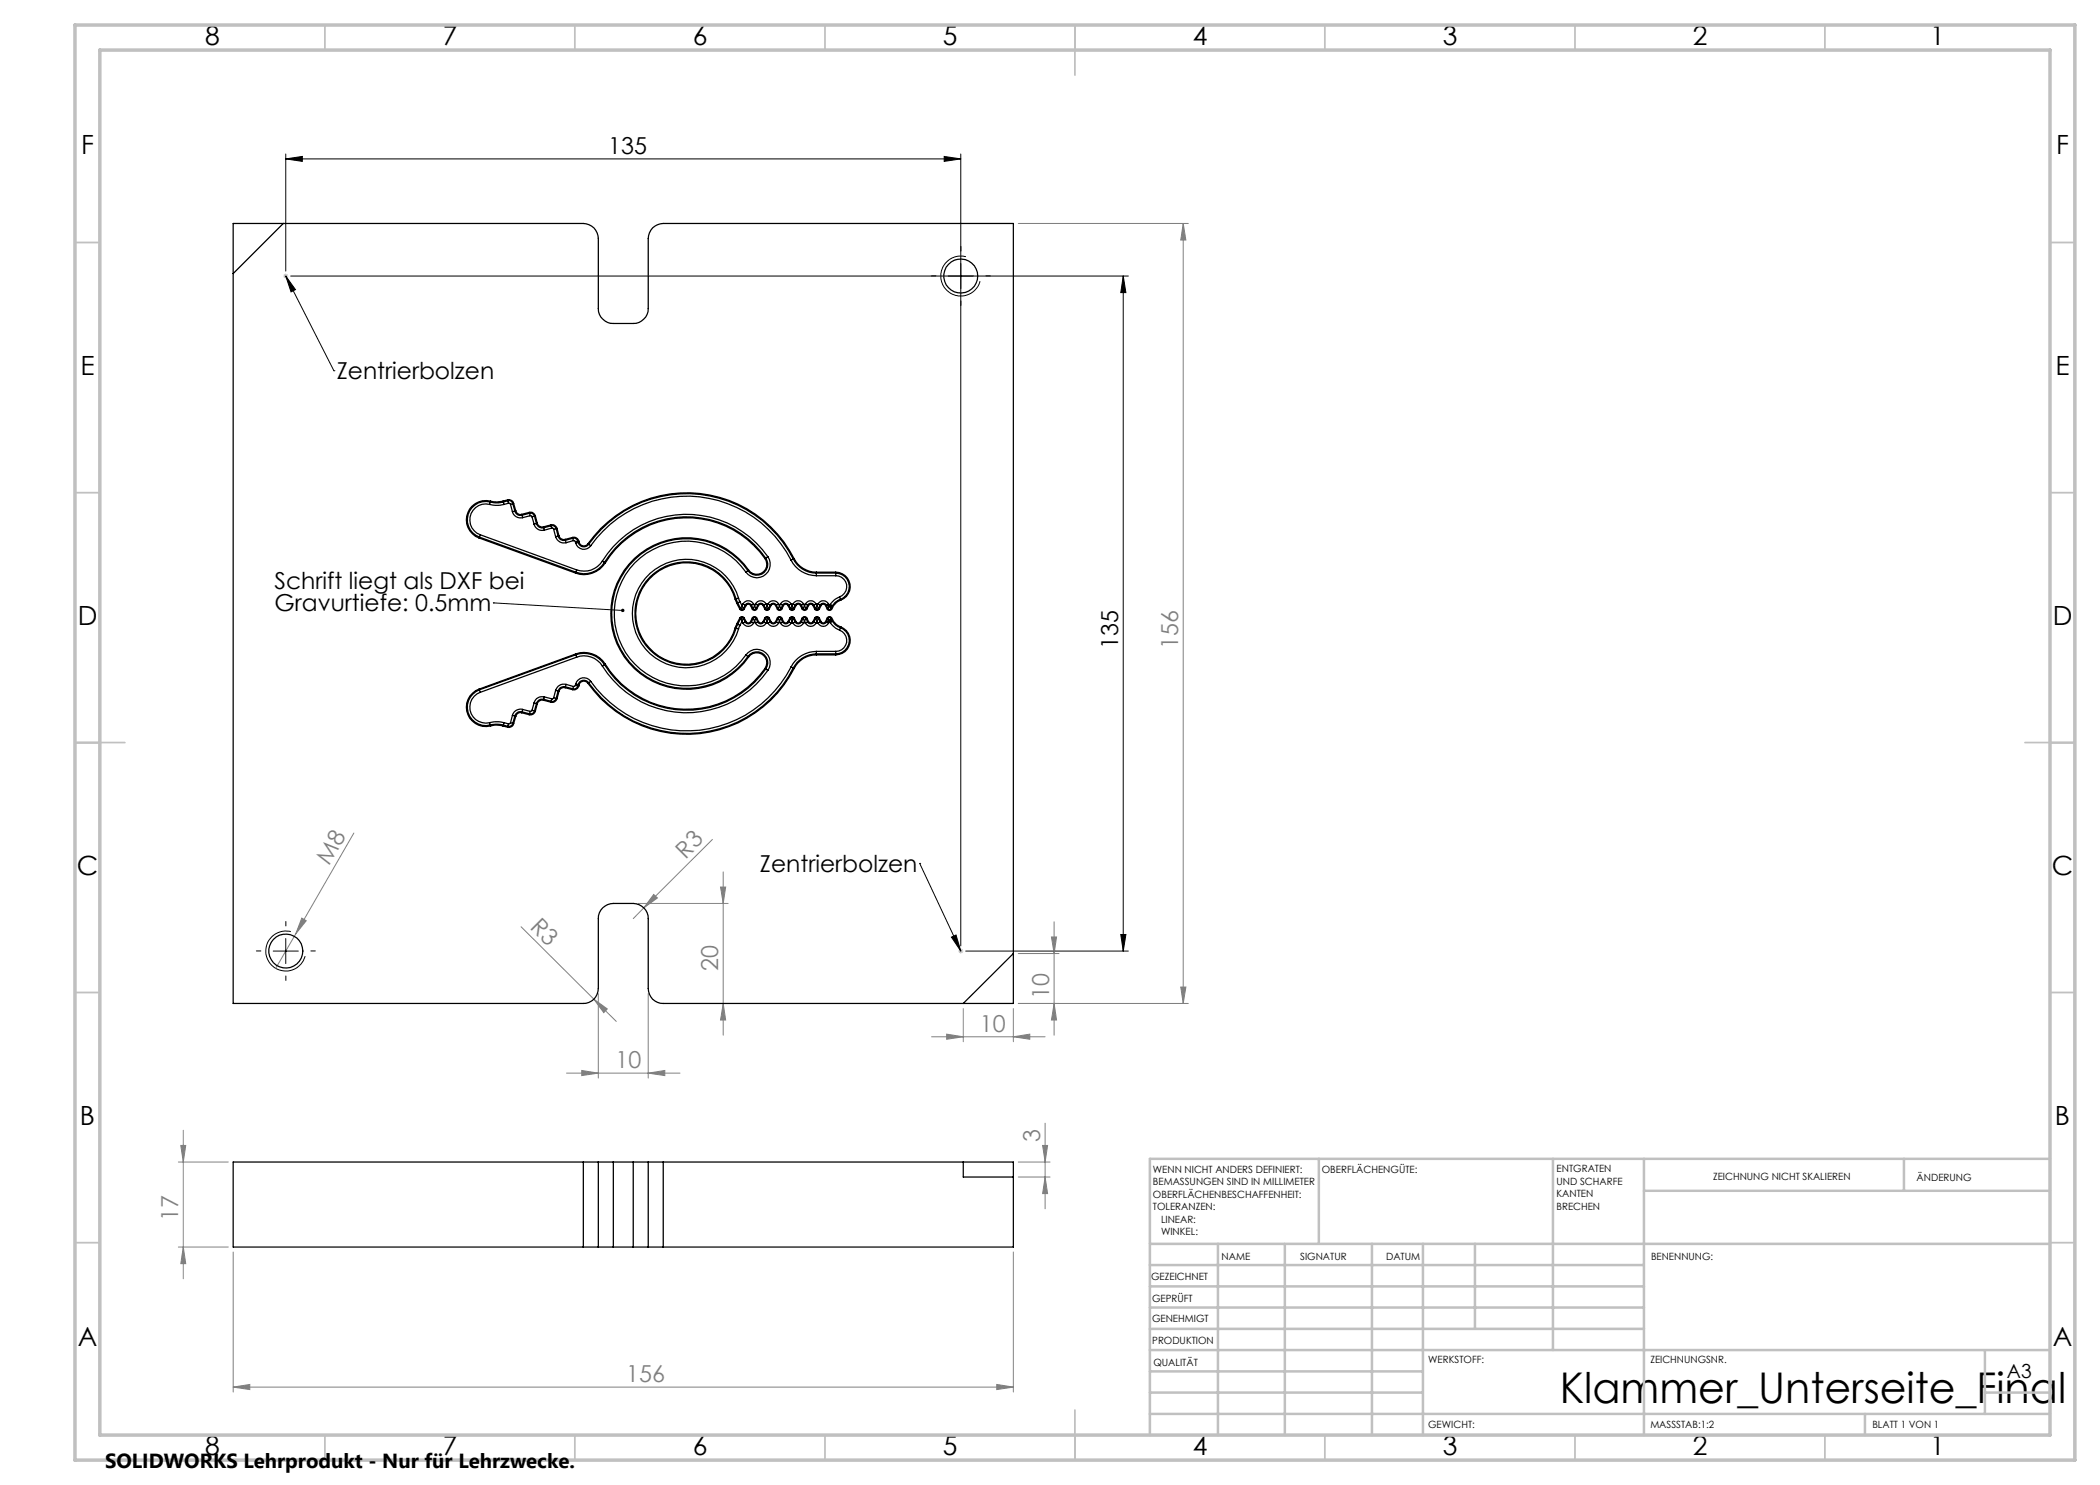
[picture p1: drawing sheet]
<svg xmlns="http://www.w3.org/2000/svg" width="420mm" height="297mm" viewBox="0 0 420 297" stroke-linecap="round" stroke-linejoin="round" font-family="sans-serif">
<g fill="none" stroke="#000" stroke-width=".2">
<path d="M57.1 31.8l3.4-.5v1zM57.1 30.8v23.4M57.1 31.8h135.1M188.8 31.3l3.4 .5-3.4 .5zM192.2 30.8v158.4M57.1 55.2l2 2.7-.9 .5zM57.2 55.2l9.6 19M58.1 55.2h167.6M193.2 51.3a4 4 0 0 0-4.9 2.8 4 4 0 0 0 2.8 4.9 4 4 0 0 0 4.9-2.8M224.6 55.2l.6 3.3h-1zM224.6 55.2v135M66.8 74.2h.1"/>
<path d="M98.7 120.6h.1M98.7 120.6l25.8 1.5M183.9 172.7h.1M183.9 172.7l8.3 17.5M54.6 190.2h5.1M57.2 187.7v5M58.2 186.3a4 4 0 0 0-4.9 2.9 4 4 0 0 0 2.8 4.9 4 4 0 0 0 4.9-2.9M190.3 187.4l.9-.4 1 3.2zM193.1 190.2h32.6M224.2 186.9h1l-.6 3.3z"/>
</g>
<path d="M56.7 55.2h.9M56.8 54.9l.7 .7M57.1 54.7v1M57.5 54.9l-.7 .7M191.7 190.2h1M191.8 189.9l.7 .7M192.2 189.7v1M192.5 189.9l-.7 .7" fill="none" stroke="#c0c0c0" stroke-width=".2"/>
<g fill="none" stroke="#808080" stroke-width=".2">
<path d="M203.7 44.7h34M236.6 44.7l.6 3.3h-1.1zM236.6 44.7v156M70.8 166.6l-11.6 20.2M130.7 178.9l.8 .7-2.7 2zM142.5 167.9l-13.7 13.7M144.1 177.4h1l-.5 3.3zM144.6 174.4v32.6M59.2 186.8l-4.1 6.9M60.4 183.6l.8 .5-2 2.7zM104.2 185.3l14.6 14.5M118.8 199.8l2.7 2-.7 .7z"/>
<path d="M118.8 199.8l4.5 4.5M119.7 198.7v16.9M127.7 180.7h17.9M128.8 181.6l-2.2 2.1M129.6 198.7v16.9M203.7 190.7h8.1M210.3 187.4h1l-.5 3.3zM210.8 184.4v22.6M236.1 197.4h1.1l-.6 3.3zM113.3 214.6h22.7M116.3 214.1l3.4 .5-3.4 .5zM129.6 214.6l3.4-.5v1z"/>
<path d="M144.6 200.7l.5 3.3h-1zM186.3 207.4h22.7M189.3 206.8l3.4 .6-3.4 .5zM192.7 201.7v6.6M202.7 207.4l3.3-.6v1.1zM202.7 201.7v6.6M203.7 200.7h34M210.8 200.7l.5 3.3h-1zM35.7 232.4h9.9M36.2 229.1h.9l-.4 3.3zM36.7 226.1v29.7M203.7 232.4h6.3"/>
<path d="M203.7 235.4h6.3M208.5 229.1h1l-.5 3.3zM209 235.4l.5 3.3h-1zM209 224.6v17.2M35.7 249.4h9.9M36.7 249.4l.4 3.3h-.9zM46.6 250.4v28M202.7 250.4v28M46.6 277.4l3.4-.5v1zM46.6 277.4h156.1M199.4 276.9l3.3 .5-3.3 .5z"/>
</g>
<g fill="none" stroke="#c0c0c0" stroke-width=".35">
<path d="M65 5v5M115 5v5M165 5v5M215 5v10M265 5v5M315 5v5M365 5v5M15 48.5h5M410 48.5h5M15 98.5h5M410 98.5h5M15 148.5h10"/>
<path d="M405 148.5h10M15 198.5h5M410 198.5h5M15 248.5h5M410 248.5h5M65 287v5M115 287v5M165 287v5M215 282v10M265 287v5M315 287v5M365 287v5"/>
</g>
<g fill="none" stroke="#c0c0c0" stroke-width=".5">
<path d="M263.8 231.8v17M310.6 231.8v38.2M328.8 231.8v55.2M328.8 238.2h81.2M380.8 231.8v6.4M410 231.8h-180v55.2M230 248.8h180M230 257.3h98.8M230 253h98.8M243.6 248.8v38.2M257 248.8v38.2M274.4 248.8v38.2"/>
<path d="M284.6 248.8v38.2M295 248.8v17M230 265.8h98.8M230 261.5h98.8M230 278.5h54.6M230 274.3h54.6M230 270h180M397 278.5h13M397 270v12.8M230 282.8h180M373 282.8v4.2"/>
</g>
<path d="M15 5h400v287h-400zM20 10h390v277h-390z" fill="none" stroke="#c0c0c0" stroke-width=".7"/>
<path d="M187.2 55.2h-.9M192.2 50.2v-.9M197.2 55.2h.9M192.2 60.2v.9M52.2 190.2h-.9M57.2 185.2v-.9M57.2 195.2v.9M62.2 190.2h.9" fill="none" stroke="#000" stroke-width=".2" stroke-dasharray="15.2 1.3 1.3 1.3"/>
<g fill="#000">
<path d="M57.1 31.8l3.4-.5v1zM188.8 31.3l3.4 .5-3.4 .5z"/>
<path d="M224.2 186.9h1l-.6 3.3zM224.6 55.2l.6 3.3h-1z"/>
</g>
<g fill="#808080">
<path d="M118.8 199.8l2.7 2-.7 .7z"/>
<path d="M130.7 178.9l.8 .7-2.7 2z"/>
<path d="M60.4 183.6l.8 .5-2 2.7z"/>
<path d="M129.6 214.6l3.4-.5v1zM116.3 214.1l3.4 .5-3.4 .5z"/>
<path d="M189.3 206.8l3.4 .6-3.4 .5zM202.7 207.4l3.3-.6v1.1zM46.6 277.4l3.4-.5v1zM199.4 276.9l3.3 .5-3.3 .5z"/>
<path d="M36.7 249.4l.4 3.3h-.9zM36.2 229.1h.9l-.4 3.3z"/>
<path d="M236.6 44.7l.6 3.3h-1.1zM236.1 197.4h1.1l-.6 3.3zM144.1 177.4h1l-.5 3.3zM144.6 200.7l.5 3.3h-1zM210.3 187.4h1l-.5 3.3zM210.8 200.7l.5 3.3h-1zM208.5 229.1h1l-.5 3.3zM209 235.4l.5 3.3h-1z"/>
</g>
<path d="M124.3 121.9a.33 .33 0 0 0 .1 .5 .33 .33 0 0 0 .5-.3h-.4h.4a.34 .34 0 0 0-.2-.3 .34 .34 0 0 0-.4 .1zM57.2 55.2l1.9 2.7-.9 .5zM190.3 187.4l.9-.4 1 3.2z" fill="#000"/>
<g fill="none" stroke="#000" stroke-width=".25">
<path d="M46.6 44.7h70.1a3 3 0 0 1 3 3v14a3 3 0 0 0 3 3h3.9a3 3 0 0 0 3-3v-14a3 3 0 0 1 3-3h70.1v156h-70.1a2.95 2.95 0 0 1-3-3v-14a3 3 0 0 0-3-3h-3.9a3 3 0 0 0-3 3v14a2.95 2.95 0 0 1-3 3h-70.1zM56.7 44.7l-10.1 10M101.5 100a.99 .99 0 0 1 1.2 .7M101.5 100l-.9 .2M101.5 100l.1 .2M95.8 107.6l19.3 7M95.9 107.4l-.1 .2M95.9 107.4l19.3 7M96.1 107l-.2 .4M96.1 107l19.2 7M97.9 100.9a5.9 5.9 0 0 0 2.9 0M97.9 100.9a3.2 3.2 0 0 0-3.8 2.1 3.2 3.2 0 0 0 2 4"/>
<path d="M98 100.4a3.7 3.7 0 0 0-4.4 2.5 3.7 3.7 0 0 0 2.3 4.5M98 100.4a5 5 0 0 0 2.7 0M98 100.4l-.1 .5M98.1 100.2a3.9 3.9 0 0 0-4.6 2.6 3.9 3.9 0 0 0 2.3 4.8M98.1 100.2a4.5 4.5 0 0 0 2.5 0M98.1 100.2l-.1 .2M100.6 100.2l.1 .2M100.7 100.4l.1 .5M101.6 100.2a.76 .76 0 0 1 1 .5M101.6 100.2l.1 .4M101.6 100.2l-.9 .2M101.7 100.6l.4 .3"/>
<path d="M101.7 100.6l-.9 .3M102.1 100.9l.4 1.4M102.5 102.3a1.68 1.68 0 0 0 2 1.2M102.6 100.7l-.5 .2M102.6 100.7l.4 1.5M102.7 100.7h-.1M102.7 100.7l.5 1.5M103 102.2a1.13 1.13 0 0 0 1.4 .8M103 102.2l-.5 .1M103.2 102.2a.99 .99 0 0 0 1.2 .7M103.2 102.2h-.2M104.4 102.9v.1"/>
<path d="M104.4 103l.1 .5M105.8 102.5a1.01 1.01 0 0 1 1.3 .7M105.8 102.5l-1.4 .4M105.8 102.5l.1 .2M105.9 102.7a.8 .8 0 0 1 1 .5M105.9 102.7l.1 .4M105.9 102.7l-1.5 .3M106 103.1l.3 .1 .1 .2M106 103.1l-1.5 .4M106.4 103.4l.4 1.4M106.8 104.8a1.68 1.68 0 0 0 2.1 1.2M106.9 103.2l-.5 .2"/>
<path d="M106.9 103.2l.4 1.5M107.1 103.2h-.2M107.1 103.2l.4 1.5M107.3 104.7a1.18 1.18 0 0 0 1.5 .8M107.3 104.7l-.5 .1M107.5 104.7a1.05 1.05 0 0 0 1.2 .7M107.5 104.7h-.2M108.7 105.4l.1 .1M108.8 105.5l.1 .5M110.2 105a1.01 1.01 0 0 1 1.2 .7M110.2 105l-1.5 .4M110.2 105v.2"/>
<path d="M110.2 105.2a.8 .8 0 0 1 1 .5M110.2 105.2l.1 .4M110.2 105.2l-1.4 .3M110.3 105.6l.3 .1 .1 .2M110.3 105.6l-1.4 .4M110.7 105.9l.4 1.4M111.1 107.3a1.74 1.74 0 0 0 2.1 1.2M111.2 105.7l-.5 .2M111.2 105.7l.4 1.5M111.4 105.7h-.2M111.4 105.7l.4 1.5M111.6 107.2a1.17 1.17 0 0 0 1.5 .9"/>
<path d="M111.6 107.2l-.5 .1M111.8 107.2a1.01 1.01 0 0 0 1.2 .7M111.8 107.2h-.2M113 107.9l.1 .2M113.1 108.1l.1 .4M114.5 107.5a.98 .98 0 0 1 1.2 .7M114.5 107.5l-1.5 .4M114.5 107.5v.2M114.5 107.7a.82 .82 0 0 1 1.1 .5M114.5 107.7l.2 .4M114.5 107.7l-1.4 .4M114.7 108.1l.2 .1 .2 .2"/>
<path d="M114.7 108.1l-1.5 .4M115.1 108.4v.2M115.1 108.6a1.67 1.67 0 0 0 1.4 1.2 1.67 1.67 0 0 0 1.6-.7M115.2 114.4l-.1 .2M115.3 114l-.1 .4M115.6 108.2l-.5 .2M115.6 108.2v.3M115.6 108.5a1.15 1.15 0 0 0 1 .9 1.15 1.15 0 0 0 1.1-.5M115.6 108.5l-.5 .1M115.7 108.2h-.1M115.7 108.2l.1 .2M115.8 108.4a.97 .97 0 0 0 .8 .8 .97 .97 0 0 0 1-.4"/>
<path d="M115.8 108.4l-.2 .1M117.6 108.8a24.2 24.2 0 0 1 41.2 2.9M117.6 108.8l.1 .1M117.7 108.9a24 24 0 0 1 40.9 2.9M117.7 108.9l.4 .2M118.1 109.1a23.5 23.5 0 0 1 40.1 2.9M120.5 112.2a4.3 4.3 0 0 1-5.2 1.8M120.5 112.2l.4 .3M120.9 112.5a4.8 4.8 0 0 1-5.7 1.9M120.9 112.5l.2 .1M121.1 112.6a5 5 0 0 1-6 2M147 119.8a10.2 10.2 0 0 0-15.6-5.4 10.2 10.2 0 0 0 0 16.6 10.2 10.2 0 0 0 15.6-5.4"/>
<path d="M147 119.8l.4 .8M147.2 119.8l.3 .7M147.2 119.8a10.3 10.3 0 0 0-15.9-5.5 10.3 10.3 0 0 0 0 16.8 10.3 10.3 0 0 0 15.9-5.4M147.2 119.8h-.2M147.7 119.6a10.8 10.8 0 0 0-16.7-5.7 10.8 10.8 0 0 0 0 17.6 10.8 10.8 0 0 0 16.7-5.7M147.7 119.6l-.5 .2M147.7 119.6l.3 .7M149.2 114.4a14.5 14.5 0 0 0-21.5-2.5 14.5 14.5 0 0 0 0 21.6 14.5 14.5 0 0 0 21.5-2.5M149.6 114.1a15 15 0 0 0-22.2-2.6 15 15 0 0 0 0 22.4 15 15 0 0 0 22.2-2.6M149.6 114.1l-.4 .3M149.7 114a15.1 15.1 0 0 0-22.5-2.6 15.1 15.1 0 0 0 0 22.6 15.1 15.1 0 0 0 22.5-2.6M149.7 114l-.1 .1"/>
<path d="M153 111.7a2 2 0 0 1-.5 2.8 2 2 0 0 1-2.8-.5M153 111.7a19.2 19.2 0 0 0-31.9 .9M153.1 111.6a2.18 2.18 0 0 1-.5 3.1 2.18 2.18 0 0 1-3-.6M153.1 111.6a19.3 19.3 0 0 0-32.2 .9M153.1 111.6l-.1 .1M153.6 111.3a2.69 2.69 0 0 1-.7 3.8 2.69 2.69 0 0 1-3.7-.7M153.6 111.3l-.5 .3M153.6 111.3a19.8 19.8 0 0 0-33.1 .9M158.2 112a5.7 5.7 0 0 0 5.1 3.1M158.6 111.8a5.2 5.2 0 0 0 4.7 2.8M158.6 111.8l-.4 .2M158.8 111.7a5 5 0 0 0 4.5 2.7"/>
<path d="M158.8 111.7l-.2 .1M163.3 114.6v.5M163.3 114.4h3.8M163.3 114.4v.2M163.3 114.6h3.8M163.3 115.1h3.8M167.1 114.6a2.72 2.72 0 0 1 2.7 2.2 2.72 2.72 0 0 1-1.7 3.1M167.1 114.4a2.88 2.88 0 0 1 2.9 2.4 2.88 2.88 0 0 1-1.8 3.2M167.1 114.6v.5M167.1 115.1a2.18 2.18 0 0 1 2.2 1.8 2.18 2.18 0 0 1-1.4 2.5M167.1 114.4v.2M167.9 119.4a3.7 3.7 0 0 0-1.8 1.5"/>
<path d="M167.9 119.4l.2 .5M168.1 119.9a2.95 2.95 0 0 0-1.6 1.3M168.1 119.9l.1 .1M95.8 137.8a3.9 3.9 0 0 0-2.4 4.8 3.9 3.9 0 0 0 4.7 2.6M95.8 137.8l.1 .2M95.9 138a3.7 3.7 0 0 0-2.3 4.5 3.7 3.7 0 0 0 4.4 2.5M95.9 138l.2 .5M96.1 138.5a3.2 3.2 0 0 0-2 3.9 3.2 3.2 0 0 0 3.8 2.1M108.8 139.9a1.18 1.18 0 0 0-1.5 .8M108.8 139.9l1.4 .4M108.8 139.9l-.1 .1M108.9 139.4l-.1 .5"/>
<path d="M108.9 139.4a1.68 1.68 0 0 0-2.1 1.2M108.9 139.4l1.4 .4M110.3 139.8l-.1 .5M110.7 139.6l-.4 .2M110.7 139.6l.5 .1M111.1 138.1l.5 .1M111.1 138.1l-.4 1.5M111.2 139.7a.8 .8 0 0 1-1 .6M111.2 139.7h.2M111.4 139.7a1.01 1.01 0 0 1-1.2 .7M111.6 138.2l.2 .1M111.6 138.2l-.4 1.5"/>
<path d="M111.8 138.3l-.4 1.4M113 137.5a1.01 1.01 0 0 0-1.2 .8M113 137.5l1.5 .4M113.1 137.4a1.17 1.17 0 0 0-1.5 .8M113.1 137.4l1.4 .4M113.1 137.4l-.1 .1M113.2 136.9a1.74 1.74 0 0 0-2.1 1.2M113.2 136.9l-.1 .5M113.2 136.9l1.5 .4M114.5 137.8v.1M114.7 137.3l-.2 .5M115.1 137.1l.5 .1"/>
<path d="M115.1 137.1l-.2 .2h-.2M115.1 130.8a5 5 0 0 1 6 2.1M115.1 130.8l-19.3 7M115.1 130.8l.1 .1M115.1 136.8l.5 .1M115.1 136.8v.3M115.2 130.9a4.9 4.9 0 0 1 5.7 2M115.2 130.9l.1 .5M115.2 130.9l-19.3 7.1M115.3 131.4a4.3 4.3 0 0 1 5.2 1.8M115.3 131.4l-19.2 7.1M115.6 137.2a.82 .82 0 0 1-1.1 .6"/>
<path d="M115.6 137.2h.1M115.6 136.9l.2 .1M115.6 136.9v.3M115.7 137.2a1.05 1.05 0 0 1-1.2 .7M115.8 137l-.1 .2M117.6 136.7a.97 .97 0 0 0-1-.5 .97 .97 0 0 0-.8 .8M117.7 136.6a1.16 1.16 0 0 0-1.1-.5 1.16 1.16 0 0 0-1 .8M117.7 136.6l-.1 .1M118.1 136.3l-.4 .3M118.1 136.3a1.67 1.67 0 0 0-1.6-.7 1.67 1.67 0 0 0-1.4 1.2M120.5 133.2a19.8 19.8 0 0 0 33.1 .9M120.9 132.9a19.3 19.3 0 0 0 32.2 .9"/>
<path d="M120.9 132.9l-.4 .3M121.1 132.9a19.2 19.2 0 0 0 31.9 .8M121.1 132.9h-.2M147 125.6l.2 .1M147.2 125.7l.5 .1M147.4 124.8l-.4 .8M147.4 120.6l.6 1.2M147.4 124.8h.1M147.5 124.8l-.3 .9M147.5 124.8l.5 .3M147.5 120.5l.6 1.2M147.5 120.5l-.1 .1"/>
<path d="M148 121.8a.49 .49 0 0 0 .4 .3 .49 .49 0 0 0 .4-.3M148 123.6a.49 .49 0 0 1 .4-.3 .49 .49 0 0 1 .4 .3M148 123.6l-.6 1.2M148 123.6l.1 .1M148 120.3l-.5 .2M148 125.1l-.3 .7M148 120.3l.4 .9M148.1 121.7a.31 .31 0 0 0 .3 .2 .31 .31 0 0 0 .3-.2M148.1 123.7a.31 .31 0 0 1 .3-.2 .31 .31 0 0 1 .3 .2M148.1 123.7l.3 .5M148.1 121.7l-.1 .1M148.1 123.7l-.6 1.1"/>
<path d="M148.4 121.2l-.3 .5M148.4 121.2l.3 .5M148.4 124.2l-.4 .9M148.4 124.2l.2 .4M148.6 120.8l.4 .2M148.6 124.6a1.2 1.2 0 0 0 2.1 0M148.6 120.8a1.2 1.2 0 0 1 2.1 0M148.6 120.8l-.2 .4M148.7 123.7l-.3 .5M148.7 123.7l.3 .7M148.7 121.7l.1 .1M148.8 123.6l-.1 .1"/>
<path d="M148.8 123.6l.4 .7M149 121a.68 .68 0 0 1 .7-.4 .68 .68 0 0 1 .6 .4M149 124.4a.68 .68 0 0 0 .7 .4 .68 .68 0 0 0 .6-.4M149 124.4l-.4 .2M149 121l-.3 .7M149 121l.2 .1M149.2 131l.4 .3M149.2 131a2.69 2.69 0 0 1 3.7-.7 2.69 2.69 0 0 1 .7 3.8M149.2 124.3a.49 .49 0 0 0 .5 .3 .49 .49 0 0 0 .4-.3M149.2 121.1a.49 .49 0 0 1 .5-.3 .49 .49 0 0 1 .4 .3M149.2 124.3l-.2 .1M149.2 121.1l-.4 .7"/>
<path d="M149.6 131.3a2.18 2.18 0 0 1 3-.5 2.18 2.18 0 0 1 .5 3M149.6 131.3l.1 .1M149.7 131.4a2 2 0 0 1 2.8-.5 2 2 0 0 1 .5 2.8M150.1 121.1l.4 .7M150.1 124.3l.2 .1M150.3 124.4l.4 .2M150.3 121l.3 .7M150.3 121l-.2 .1M150.5 121.8a.49 .49 0 0 0 .4 .3 .49 .49 0 0 0 .4-.3M150.5 123.6a.49 .49 0 0 1 .4-.3 .49 .49 0 0 1 .4 .3M150.5 123.6l-.4 .7M150.5 123.6l.1 .1"/>
<path d="M150.6 121.7a.31 .31 0 0 0 .3 .2 .31 .31 0 0 0 .3-.2M150.6 123.7a.31 .31 0 0 1 .3-.2 .31 .31 0 0 1 .3 .2M150.6 123.7l.3 .5M150.6 121.7l-.1 .1M150.6 123.7l-.3 .7M150.7 120.8l-.4 .2M150.7 120.8l.2 .4M150.9 121.2l-.3 .5M150.9 121.2l.3 .5M150.9 124.2l.2 .4M150.9 124.2l-.2 .4M151.1 120.8l.5 .2"/>
<path d="M151.1 124.6a1.2 1.2 0 0 0 2.1 0M151.1 120.8a1.2 1.2 0 0 1 2.1 0M151.1 120.8l-.2 .4M151.2 123.7l-.3 .5M151.2 123.7l.4 .7M151.2 121.7l.1 .1M151.3 123.6l-.1 .1M151.3 123.6l.4 .7M151.6 121a.66 .66 0 0 1 .6-.4 .66 .66 0 0 1 .6 .4M151.6 124.4a.66 .66 0 0 0 .6 .4 .66 .66 0 0 0 .6-.4M151.6 124.4l-.5 .2M151.6 121l-.4 .7"/>
<path d="M151.6 121l.1 .1M151.7 124.3a.51 .51 0 0 0 .5 .3 .51 .51 0 0 0 .4-.3M151.7 121.1a.51 .51 0 0 1 .5-.3 .51 .51 0 0 1 .4 .3M151.7 124.3l-.1 .1M151.7 121.1l-.4 .7M152.6 121.1l.4 .7M152.6 124.3l.2 .1M152.8 124.4l.4 .2M152.8 121l.3 .7M152.8 121l-.2 .1M153 121.8a.49 .49 0 0 0 .4 .3 .49 .49 0 0 0 .4-.3M153 123.6a.49 .49 0 0 1 .4-.3 .49 .49 0 0 1 .4 .3"/>
<path d="M153 123.6l-.4 .7M153 123.6l.1 .1M153 133.7l.1 .1M153.1 121.7a.31 .31 0 0 0 .3 .2 .31 .31 0 0 0 .3-.2M153.1 123.7a.31 .31 0 0 1 .3-.2 .31 .31 0 0 1 .3 .2M153.1 123.7l.3 .5M153.1 121.7l-.1 .1M153.1 123.7l-.3 .7M153.1 133.8l.5 .3M153.2 120.8l-.4 .2M153.2 120.8l.2 .4M153.4 121.2l-.3 .5"/>
<path d="M153.4 121.2l.3 .5M153.4 124.2l-.2 .4M153.4 124.2l.2 .4M153.6 120.8l.5 .2M153.6 124.6a1.2 1.2 0 0 0 2.1 0M153.6 120.8a1.2 1.2 0 0 1 2.1 0M153.6 120.8l-.2 .4M153.7 123.7l-.3 .5M153.7 121.7l.1 .1M153.7 123.7l.4 .7M153.8 123.6l.4 .7M153.8 123.6l-.1 .1"/>
<path d="M154.1 121a.66 .66 0 0 1 .6-.4 .66 .66 0 0 1 .6 .4M154.1 124.4a.66 .66 0 0 0 .6 .4 .66 .66 0 0 0 .6-.4M154.1 124.4l-.5 .2M154.1 121l-.4 .7M154.1 121l.1 .1M154.2 124.3a.51 .51 0 0 0 .5 .3 .51 .51 0 0 0 .4-.3M154.2 121.1a.51 .51 0 0 1 .5-.3 .51 .51 0 0 1 .4 .3M154.2 121.1l-.4 .7M154.2 124.3l-.1 .1M155.1 121.1l.4 .7M155.1 124.3l.2 .1M155.3 124.4l.4 .2"/>
<path d="M155.3 121l.3 .7M155.3 121l-.2 .1M155.5 121.8a.49 .49 0 0 0 .4 .3 .49 .49 0 0 0 .5-.3M155.5 123.6a.49 .49 0 0 1 .4-.3 .49 .49 0 0 1 .5 .3M155.5 123.6l-.4 .7M155.5 123.6l.1 .1M155.6 121.7a.31 .31 0 0 0 .3 .2 .31 .31 0 0 0 .3-.2M155.6 123.7a.31 .31 0 0 1 .3-.2 .31 .31 0 0 1 .3 .2M155.6 123.7l.3 .5M155.6 121.7l-.1 .1M155.6 123.7l-.3 .7M155.7 120.8l-.4 .2"/>
<path d="M155.7 120.8l.2 .4M155.9 121.2l-.3 .5M155.9 121.2l.3 .5M155.9 124.2l-.2 .4M155.9 124.2l.2 .4M156.1 120.8l.4 .2M156.1 124.6a1.2 1.2 0 0 0 2.1 0M156.1 120.8a1.2 1.2 0 0 1 2.1 0M156.1 120.8l-.2 .4M156.2 123.7l-.3 .5M156.2 121.7l.2 .1M156.2 123.7l.3 .7"/>
<path d="M156.4 123.6l-.2 .1M156.4 123.6l.3 .7M156.5 121a.68 .68 0 0 1 .6-.4 .68 .68 0 0 1 .7 .4M156.5 124.4a.68 .68 0 0 0 .6 .4 .68 .68 0 0 0 .7-.4M156.5 124.4l-.4 .2M156.5 121l.2 .1M156.5 121l-.3 .7M156.7 121.1a.49 .49 0 0 1 .4-.3 .49 .49 0 0 1 .5 .3M156.7 124.3a.49 .49 0 0 0 .4 .3 .49 .49 0 0 0 .5-.3M156.7 124.3l-.2 .1M156.7 121.1l-.3 .7M157.6 121.1l.4 .7"/>
<path d="M157.6 124.3l.2 .1M157.8 124.4l.4 .2M157.8 121l.3 .7M157.8 121l-.2 .1M158 123.6a.49 .49 0 0 1 .4-.3 .49 .49 0 0 1 .5 .3M158 121.8a.49 .49 0 0 0 .4 .3 .49 .49 0 0 0 .5-.3M158 123.6l-.4 .7M158 123.6l.1 .1M158.1 123.7a.31 .31 0 0 1 .3-.2 .31 .31 0 0 1 .3 .2M158.1 121.7a.31 .31 0 0 0 .3 .2 .31 .31 0 0 0 .3-.2M158.1 123.7l.3 .5M158.1 121.7l-.1 .1"/>
<path d="M158.1 123.7l-.3 .7M158.2 120.8l-.4 .2M158.2 133.4l.4 .2M158.2 133.4a23.5 23.5 0 0 1-40.1 2.9M158.2 120.8l.2 .4M158.4 121.2l-.3 .5M158.4 121.2l.3 .5M158.4 124.2l-.2 .4M158.4 124.2l.2 .4M158.6 120.8l.4 .2M158.6 124.6a1.2 1.2 0 0 0 2.1 0M158.6 120.8a1.2 1.2 0 0 1 2.1 0"/>
<path d="M158.6 120.8l-.2 .4M158.6 133.6a24 24 0 0 1-40.9 3M158.6 133.6l.2 .1M158.7 123.7l-.3 .5M158.7 121.7l.2 .1M158.7 123.7l.3 .7M158.8 133.7a24.2 24.2 0 0 1-41.2 3M158.9 123.6l-.2 .1M158.9 123.6l.3 .7M159 121a.68 .68 0 0 1 .6-.4 .68 .68 0 0 1 .7 .4M159 124.4a.68 .68 0 0 0 .6 .4 .68 .68 0 0 0 .7-.4M159 124.4l-.4 .2"/>
<path d="M159 121l.2 .1M159 121l-.3 .7M159.2 121.1a.49 .49 0 0 1 .4-.3 .49 .49 0 0 1 .5 .3M159.2 124.3a.49 .49 0 0 0 .4 .3 .49 .49 0 0 0 .5-.3M159.2 124.3l-.2 .1M159.2 121.1l-.3 .7M160.1 124.3l.2 .1M160.1 121.1l.3 .7M160.3 124.4l.4 .2M160.3 121l-.2 .1M160.3 121l.3 .7M160.4 123.6a.51 .51 0 0 1 .5-.3 .51 .51 0 0 1 .5 .3"/>
<path d="M160.4 121.8a.51 .51 0 0 0 .5 .3 .51 .51 0 0 0 .5-.3M160.4 123.6l-.3 .7M160.4 123.6l.2 .1M160.6 123.7a.31 .31 0 0 1 .3-.2 .31 .31 0 0 1 .3 .2M160.6 121.7a.31 .31 0 0 0 .3 .2 .31 .31 0 0 0 .3-.2M160.6 123.7l.3 .5M160.6 123.7l-.3 .7M160.6 121.7l-.2 .1M160.7 120.8l-.4 .2M160.7 120.8l.2 .4M160.9 121.2l-.3 .5M160.9 121.2l.3 .5"/>
<path d="M160.9 124.2l.2 .4M160.9 124.2l-.2 .4M161.1 120.8l.4 .2M161.1 124.6a1.23 1.23 0 0 0 2.1 0M161.1 120.8a1.23 1.23 0 0 1 2.1 0M161.1 120.8l-.2 .4M161.2 123.7l-.3 .5M161.2 123.7l.3 .7M161.2 121.7l.2 .1M161.4 123.6l.3 .7M161.4 123.6l-.2 .1M161.5 121a.68 .68 0 0 1 .7-.4 .68 .68 0 0 1 .6 .4"/>
<path d="M161.5 124.4a.68 .68 0 0 0 .7 .4 .68 .68 0 0 0 .6-.4M161.5 124.4l-.4 .2M161.5 121l-.3 .7M161.5 121l.2 .1M161.7 121.1a.49 .49 0 0 1 .5-.3 .49 .49 0 0 1 .4 .3M161.7 124.3a.49 .49 0 0 0 .5 .3 .49 .49 0 0 0 .4-.3M161.7 121.1l-.3 .7M161.7 124.3l-.2 .1M162.6 124.3l.2 .1M162.6 121.1l.3 .7M162.8 124.4l.4 .2M162.8 121l.3 .7"/>
<path d="M162.8 121l-.2 .1M162.9 121.8a.51 .51 0 0 0 .5 .3 .51 .51 0 0 0 .5-.3M162.9 123.6a.51 .51 0 0 1 .5-.3 .51 .51 0 0 1 .5 .3M162.9 123.6l-.3 .7M162.9 123.6l.2 .1M163.1 121.7a.31 .31 0 0 0 .3 .2 .31 .31 0 0 0 .3-.2M163.1 123.7a.31 .31 0 0 1 .3-.2 .31 .31 0 0 1 .3 .2M163.1 123.7l.3 .5M163.1 121.7l-.2 .1M163.1 123.7l-.3 .7M163.2 120.8l-.4 .2M163.2 120.8l.2 .4"/>
<path d="M163.3 131a4.8 4.8 0 0 0-4.5 2.7M163.3 130.8a5.4 5.4 0 0 0-4.7 2.8M163.3 130.3v.5M163.3 130.3a5.7 5.7 0 0 0-5.1 3.1M163.3 131h3.8M163.3 130.8v.2M163.3 130.8h3.8M163.3 130.3h3.8M163.4 121.2l-.3 .5M163.4 121.2l.3 .5M163.4 124.2l.2 .4M163.4 124.2l-.2 .4"/>
<path d="M163.6 120.8l.4 .2M163.6 124.6a1.2 1.2 0 0 0 2.1 0M163.6 120.8a1.2 1.2 0 0 1 2.1 0M163.6 120.8l-.2 .4M163.7 123.7l-.3 .5M163.7 123.7l.3 .7M163.7 121.7l.2 .1M163.9 123.6l-.2 .1M163.9 123.6l.3 .7M164 121a.68 .68 0 0 1 .7-.4 .68 .68 0 0 1 .6 .4M164 124.4a.68 .68 0 0 0 .7 .4 .68 .68 0 0 0 .6-.4M164 124.4l-.4 .2"/>
<path d="M164 121l-.3 .7M164 121l.2 .1M164.2 121.1a.49 .49 0 0 1 .5-.3 .49 .49 0 0 1 .4 .3M164.2 124.3a.49 .49 0 0 0 .5 .3 .49 .49 0 0 0 .4-.3M164.2 121.1l-.3 .7M164.2 124.3l-.2 .1M165.1 121.1l.4 .7M165.1 124.3l.2 .1M165.3 124.4l.4 .2M165.3 121l.3 .7M165.3 121l-.2 .1M165.3 124.3l.5 .2"/>
<path d="M165.5 121.8a.49 .49 0 0 0 .4 .3 .49 .49 0 0 0 .4-.3M165.5 123.6a.49 .49 0 0 1 .4-.3 .49 .49 0 0 1 .4 .3M165.5 123.6l-.4 .7M165.5 123.6l.1 .1M165.6 121.7a.31 .31 0 0 0 .3 .2 .31 .31 0 0 0 .3-.2M165.6 123.7a.31 .31 0 0 1 .3-.2 .31 .31 0 0 1 .3 .2M165.6 123.7l.2 .5M165.6 121.7l-.1 .1M165.6 123.7l-.3 .7M165.7 120.8l-.4 .2M165.7 120.8l.1 .1M165.8 120.9l-.5 .2"/>
<path d="M165.8 120.9v.3M165.8 121.2l-.2 .5M165.8 121.2l.1 .2 .2-.2M165.8 124.2l.1-.2 .2 .2M165.8 124.2v.3M165.8 124.5l-.1 .1M166.1 124.5a4.3 4.3 0 0 0 1.8 1.5M166.1 120.9l.4 .3M166.1 124.4v.1M166.1 121.2l.1 .5M166.1 121l.2 .4M166.1 120.9v.1"/>
<path d="M166.1 121v.2M166.1 124.2v.2M166.2 123.7l-.1 .5M166.2 121.7l.1 .1M166.2 123.7l.1 .3M166.3 124l-.2 .4M166.3 124l.2 .2M166.3 121.4l.2 .1M166.3 123.6l-.1 .1M166.3 123.6l.2 .3M166.3 121.4l-.1 .3M166.5 124.2a2.95 2.95 0 0 0 1.6 1.4"/>
<path d="M166.5 124.2l-.4 .3M166.5 121.2l-.2 .2M166.5 123.9a2.81 2.81 0 0 0 1.7 1.5M166.5 123.9l-.2 .1M166.5 121.5l-.2 .3M167.1 130.3v.5M167.1 130.8v.2M167.9 126a2.18 2.18 0 0 1 1.4 2.5 2.18 2.18 0 0 1-2.2 1.8M168.1 125.6a2.69 2.69 0 0 1 1.7 3 2.69 2.69 0 0 1-2.7 2.2M168.1 125.6l-.2 .4M168.2 120a3 3 0 0 0-1.7 1.5M168.2 125.4a2.9 2.9 0 0 1 1.8 3.2 2.9 2.9 0 0 1-2.9 2.4"/>
<path d="M168.2 125.4l-.1 .2M97.9 144.5l.1 .5M97.9 144.5a5.9 5.9 0 0 1 2.9 0M98 145a5.6 5.6 0 0 1 2.7 0M98 145l.1 .2M98.1 145.2a4.5 4.5 0 0 1 2.5 0M100.6 145.2l.9 .2M100.7 145l.9 .3M100.7 145l-.1 .2M100.8 144.5l-.1 .5M100.8 144.5l.9 .3M101.6 145.3l-.1 .1"/>
<path d="M101.7 144.8l-.1 .5M102.1 144.6l.5 .1M102.1 144.6l-.4 .2M102.5 143.1l.5 .1M102.5 143.1l-.4 1.5M102.6 144.7a.82 .82 0 0 1-1 .6M102.6 144.7h.1M102.7 144.7a.99 .99 0 0 1-1.2 .7M103 143.2l.2 .1M103 143.2l-.4 1.5M103.2 143.3l-.5 1.4M104.4 142.6a.99 .99 0 0 0-1.2 .7"/>
<path d="M104.4 142.6l1.4 .3M104.4 142.4a1.14 1.14 0 0 0-1.4 .8M104.4 142.4l1.5 .4M104.4 142.4v.2M104.5 141.9l-.1 .5M104.5 141.9a1.68 1.68 0 0 0-2 1.2M104.5 141.9l1.5 .4M105.9 142.8l-.1 .1M106 142.3l-.1 .5M106.4 142.1l-.2 .2h-.2M106.4 142.1l.5 .1M106.8 140.6l.5 .1"/>
<path d="M106.8 140.6l-.4 1.5M106.9 142.2a.8 .8 0 0 1-1 .6M106.9 142.2h.2M107.1 142.2a1.01 1.01 0 0 1-1.3 .7M107.3 140.7l.2 .1M107.3 140.7l-.4 1.5M107.5 140.8l-.4 1.4M108.7 140a1.05 1.05 0 0 0-1.2 .8M108.7 140l1.5 .4M110.2 140.3v.1M202.7 190.7l-10 10M116.7 232.4h3"/>
<path d="M116.7 232.4h-70.1v17h70.1M116.7 232.4v17M119.7 232.4h3M119.7 232.4v17M122.7 232.4h3.9M122.7 232.4v17M126.6 232.4h3M126.6 232.4v17M129.6 232.4h3M129.6 232.4v17M132.6 232.4h70.1v17h-70.1M132.6 232.4v17"/>
<path d="M192.7 232.4v3h10M116.7 249.4h3M119.7 249.4h3M122.7 249.4h3.9M126.6 249.4h3M129.6 249.4h3"/>
<circle cx="192.1" cy="55.2" r="3.4"/>
<circle cx="57.2" cy="190.2" r="3.4"/>
</g>
<text font-size="8.5" x="311.9" y="280.6">Klammer_Unterseite_Final</text>
<g font-size="5.3">
<text x="41" y="9">8</text>
<text x="88.5" y="9">7</text>
<text x="138.5" y="9">6</text>
<text x="188.5" y="9">5</text>
<text x="238.5" y="9">4</text>
<text x="288.5" y="9">3</text>
<text x="338.5" y="9">2</text>
<text x="386" y="9">1</text>
<text x="16.2" y="30.8">F</text>
<text x="411.2" y="30.8">F</text>
<text x="16.1" y="75">E</text>
<text x="411.1" y="75">E</text>
<text x="15.5" y="125">D</text>
<text x="410.5" y="125">D</text>
<text x="15.4" y="175">C</text>
<text x="410.4" y="175">C</text>
<text x="16" y="225">B</text>
<text x="411" y="225">B</text>
<text x="15.5" y="269.3">A</text>
<text x="410.5" y="269.3">A</text>
<text x="41" y="291">8</text>
<text x="88.5" y="291">7</text>
<text x="138.5" y="291">6</text>
<text x="188.5" y="291">5</text>
<text x="238.5" y="291">4</text>
<text x="288.5" y="291">3</text>
<text x="338.5" y="291">2</text>
<text x="386" y="291">1</text>
</g>
<g font-size="4.7">
<text x="121.7" y="30.8">135</text>
<text x="67.3" y="75.8">Zentrierbolzen</text>
<text x="54.9" y="117.8">Schrift liegt als DXF bei</text>
<text x="54.9" y="122.3">Gravurtiefe: 0.5mm</text>
<text x="223.7" y="129.8" transform="rotate(-90 223.7 129.8)">135</text>
<text x="152" y="174.3">Zentrierbolzen</text>
</g>
<g font-size="4.7" fill="#808080">
<text x="235.7" y="129.8" transform="rotate(-90 235.7 129.8)">156</text>
<text x="65.9" y="173.2" transform="rotate(-60 65.9 173.2)">M8</text>
<text x="137.1" y="171.9" transform="rotate(-45 137.1 171.9)">R3</text>
<text x="105.9" y="185.5" transform="rotate(45 105.9 185.5)">R3</text>
<text x="143.6" y="194.3" transform="rotate(-90 143.6 194.3)">20</text>
<text x="209.8" y="199.8" transform="rotate(-90 209.8 199.8)">10</text>
<text x="196" y="206.3">10</text>
<text x="123.1" y="213.6">10</text>
<text x="208" y="228.5" transform="rotate(-90 208 228.5)">3</text>
<text x="35.7" y="244.2" transform="rotate(-90 35.7 244.2)">17</text>
<text x="125.2" y="276.4">156</text>
</g>
<text font-size="4.1" x="21" y="293.7">SOLIDWORKS Lehrprodukt - Nur für Lehrzwecke.</text>
<text font-size="3.9" x="401.4" y="275.6">A3</text>
<g font-size="2">
<text x="230.6" y="234.6">WENN NICHT ANDERS DEFINIERT:</text>
<text x="230.6" y="237.1">BEMASSUNGEN SIND IN MILLIMETER</text>
<text x="230.6" y="239.6">OBERFLÄCHENBESCHAFFENHEIT:</text>
<text x="264.4" y="234.6">OBERFLÄCHENGÜTE:</text>
<text x="311.3" y="234.5">ENTGRATEN</text>
<text x="311.3" y="237">UND SCHARFE</text>
<text x="311.3" y="239.5">KANTEN</text>
<text x="342.6" y="236">ZEICHNUNG NICHT SKALIEREN</text>
<text x="383.3" y="236.2">ÄNDERUNG</text>
<text x="230.6" y="242.1">TOLERANZEN:</text>
<text x="232.2" y="244.6">LINEAR:</text>
<text x="311.3" y="242">BRECHEN</text>
<text x="232.2" y="247.1">WINKEL:</text>
<text x="244.3" y="252">NAME</text>
<text x="260" y="251.9">SIGNATUR</text>
<text x="277.2" y="251.9">DATUM</text>
<text x="330.2" y="251.9">BENENNUNG:</text>
<text x="230.2" y="256.1">GEZEICHNET</text>
<text x="230.4" y="260.3">GEPRÜFT</text>
<text x="230.4" y="264.4">GENEHMIGT</text>
<text x="230.5" y="268.8">PRODUKTION</text>
<text x="230.7" y="273.1">QUALITÄT</text>
<text x="285.6" y="272.5">WERKSTOFF:</text>
<text x="330.1" y="272.5">ZEICHNUNGSNR.</text>
<text x="285.6" y="285.5">GEWICHT:</text>
<text x="330.1" y="285.6">MASSSTAB:1:2</text>
<text x="374.5" y="285.6">BLATT 1 VON 1</text>
</g>
</svg>
